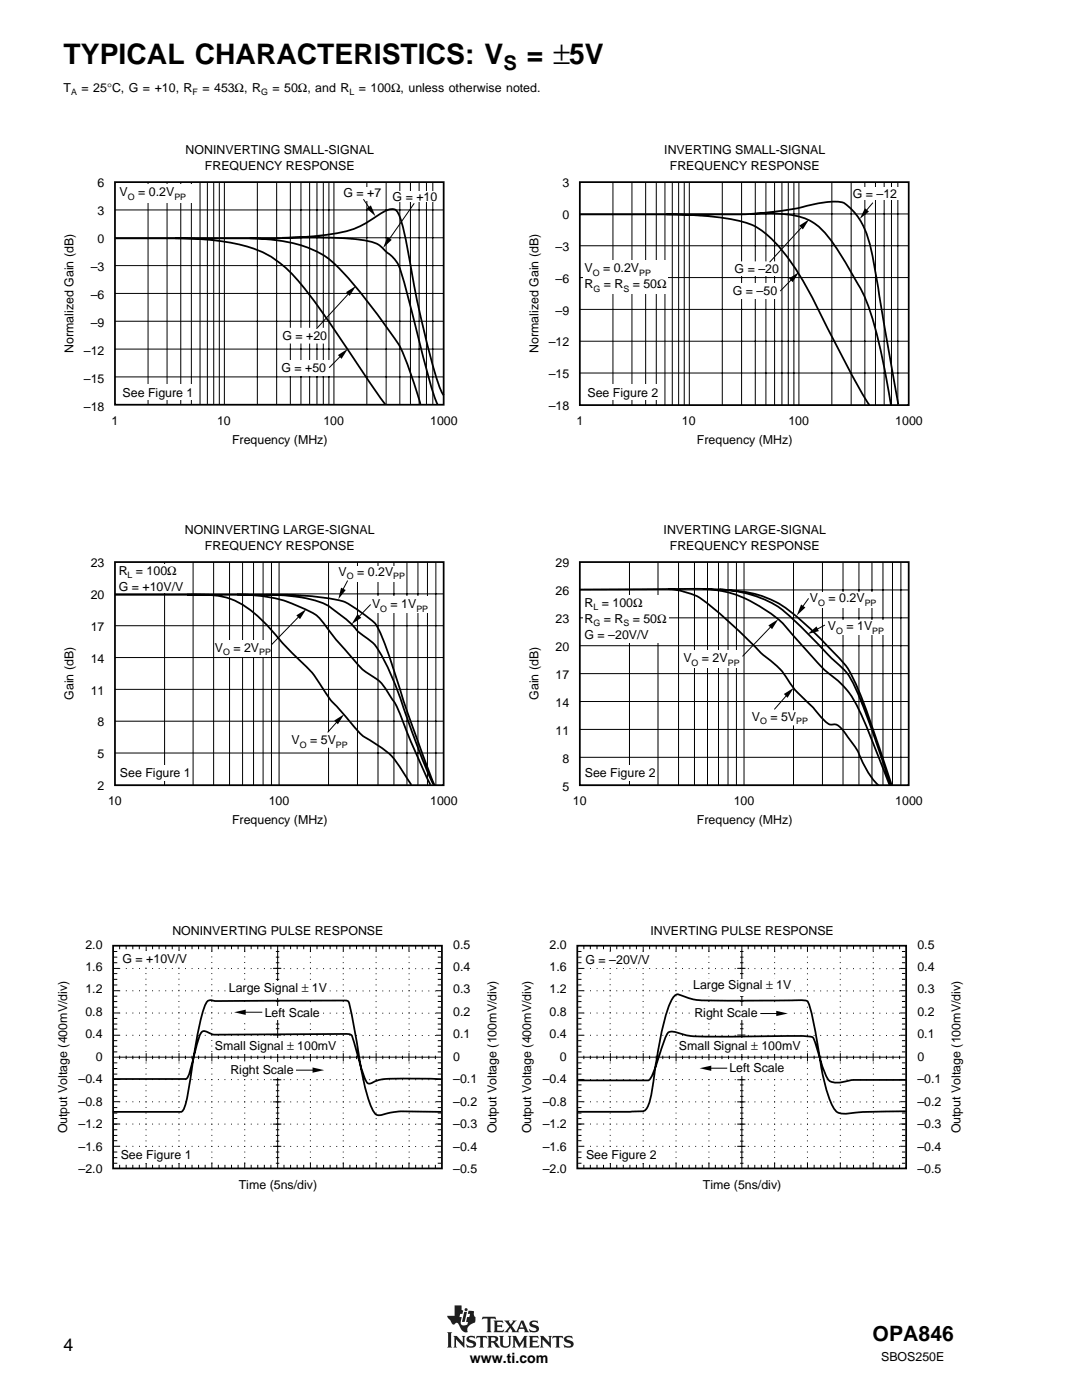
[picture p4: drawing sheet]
<svg xmlns="http://www.w3.org/2000/svg" width="216mm" height="279mm" viewBox="0 0 216 279" stroke-linecap="round" stroke-linejoin="round" font-family="sans-serif">
<g fill="#231f20">
<path d="M90.7 260.5h1.4v.9l.3 .1-.1 .7h-.5l-.1 .6h.4l-.2 1a.56 .56 0 0 0 .5 .7l.8-.1 .2-.6h-.4l.2-1h.4l.2-.6h-.5l.2-.6 1.1 .1-.1 .7 .4 .4v.7a.5 .5 0 0 1-.6 .6l-1 .8v.7a.2 .2 0 0 1 0 .2 .2 .2 0 0 1-.2 .1 2 2 0 0 1-1.6-1.6 .44 .44 0 0 0-.4-.3 .44 .44 0 0 0-.4 .3h-.3l-.2-.1-.9-1.3-.1-.3h1.5z" fill-rule="evenodd"/>
<path d="M92.6 261.8h.6l-.5 2h-.5z" fill-rule="evenodd"/>
<path d="M105.8 263.8l.4-.2 1-.1 .2 .6-.6-.3-.6 .1a.34 .34 0 0 0 0 .4 .34 .34 0 0 0 .4 .1 .77 .77 0 0 1 .9 .4 .77 .77 0 0 1-.2 .9l-.5 .2h-1l-.3-.7 .6 .4h.5a.36 .36 0 0 0 .4-.4 .36 .36 0 0 0-.5-.2 .75 .75 0 0 1-.7-.4 .75 .75 0 0 1 0-.8z" fill-rule="evenodd"/>
<path d="M98.5 263.5h1.8l.1 .6-.4-.3-.8 .1v.6h.8l.2-.2v.7l-.3-.2h-.7v.7l1 .1 .3-.3-.1 .6h-1.9l.2-.4v-1.6z" fill-rule="evenodd"/>
<path d="M96.3 262.8h2.5l.2 .6-.5-.3-.6 .1v2.4l.2 .3h-1l.2-.3v-2.4l-.7-.1-.4 .3z" fill-rule="evenodd"/>
<path d="M100.6 263.5h1.1l-.1 .3 .3 .5 .5-.6-.2-.2h.9l-1 1.1 .9 1.1 1-2.2h.4l.9 2.1 .3 .3h-1l.1-.2-.1-.5h-1l-.2 .5 .2 .2h-1.5l.1-.3-.4-.6-.4 .7 .1 .2h-.9l1-1.2z" fill-rule="evenodd"/>
<circle cx="93" cy="261.4" r=".31"/>
</g>
<path d="M104.1 264l.4 .9h-.8z" fill="#fff"/>
<g fill="#231f20">
<path d="M89.2 265.9h1l-.2 .2v2.6l.2 .2h-1l.2-.2v-2.6z" fill-rule="evenodd"/>
<path d="M90.5 266.6h.6l1.3 1.3-.1-1-.2-.3h.8l-.2 .3v2.1l-1.7-1.7v1.4l.2 .2h-.7l.2-.2v-1.8z" fill-rule="evenodd"/>
<path d="M99.6 266.6h.9l-.2 .3v1.4l.2 .3 .3 .1 .5-.1 .3-.3v-1.4l-.2-.3h.7l-.2 .3v1.3a1.05 1.05 0 0 1-1.1 .8 1.05 1.05 0 0 1-1-.8v-1.3z" fill-rule="evenodd"/>
<path d="M95.1 266.6h2l.1 .6-.4-.3-.4 .1v1.7l.2 .2h-1l.2-.3v-1.6l-.5-.1-.3 .3z" fill-rule="evenodd"/>
<path d="M93.3 266.8l.4-.2h1l.1 .5-.8-.2a.28 .28 0 0 0-.4 .1 .28 .28 0 0 0 .3 .4 .94 .94 0 0 1 1.1 1.1l-.6 .4-1.2 .1-.2-.7 .8 .4 .6-.1a.65 .65 0 0 0-.8-.7 .63 .63 0 0 1-.5-.4 .63 .63 0 0 1 .2-.7z" fill-rule="evenodd"/>
<path d="M102.2 266.6h.8l.7 1.5 .9-1.5h.6l-.2 .3v1.8l.3 .2h-1l.2-.2v-1.2l-.9 1.5-.9-1.6v1.2l.2 .3h-.7l.2-.3v-1.6z" fill-rule="evenodd"/>
<path d="M107.7 266.6h.7l1.2 1.3v-1l-.2-.3h.7l-.2 .3v2.1l-1.6-1.7v1.4l.2 .2h-.8l.2-.2v-1.8z" fill-rule="evenodd"/>
<path d="M105.5 266.6h1.8l.2 .6-.5-.3-.7 .1v.6h.7l.2-.2v.6l-.2-.1h-.7v.7l.9 .1 .4-.3-.1 .5h-2l.2-.2v-1.8z" fill-rule="evenodd"/>
<path d="M110.3 266.6h2l.1 .6-.3-.3-.5 .1v1.7l.2 .2h-1l.2-.2v-1.7l-.4-.1-.5 .3z" fill-rule="evenodd"/>
<path d="M112.7 266.8a1.44 1.44 0 0 1 1.3-.1l.1-.1 .2 .5-.4-.2a.51 .51 0 0 0-.8 .3l.1 .1a1.26 1.26 0 0 1 1.3 .9l-.3 .6-.6 .2h-.9l-.3-.7 .8 .4 .7-.1a.38 .38 0 0 0-.1-.5 .38 .38 0 0 0-.4-.1 .72 .72 0 0 1-.8-.3 .72 .72 0 0 1 .1-.9z" fill-rule="evenodd"/>
<path d="M97.3 266.6h1.3a.62 .62 0 0 1 .8 .5 .62 .62 0 0 1-.6 .7l1 1-.2 .2a1.03 1.03 0 0 1-1.1-.9l-.5-.2v.8l.2 .2h-.9l.2-.3v-1.6z" fill-rule="evenodd"/>
</g>
<path d="M98 266.9h.4a.39 .39 0 0 1 .5 .3 .39 .39 0 0 1-.4 .4h-.5z" fill-rule="evenodd" fill="#fff"/>
<path d="M22.9 36.3h65.6v44.5h-65.6z" fill="none" stroke="#000" stroke-width=".35"/>
<g fill="none" stroke="#000" stroke-width=".2">
<path d="M29.5 36.3v44.5M33.3 36.3v44.5M36.1 36.3v44.5M38.2 36.3v44.5M39.9 36.3v44.5M41.4 36.3v44.5M42.6 36.3v44.5M43.8 36.3v44.5M44.8 36.3v44.5M51.4 36.3v44.5M55.2 36.3v44.5M57.9 36.3v44.5"/>
<path d="M60.1 36.3v44.5M61.8 36.3v44.5M63.2 36.3v44.5M64.5 36.3v44.5M65.6 36.3v44.5M66.6 36.3v44.5M73.2 36.3v44.5M77 36.3v44.5M79.8 36.3v44.5M81.9 36.3v44.5M83.6 36.3v44.5M85.1 36.3v44.5"/>
<path d="M86.4 36.3v44.5M22.9 58.6h65.6M22.9 47.5h65.6M22.9 53h65.6M22.9 41.9h65.6M22.9 69.7h65.6M22.9 75.2h65.6M22.9 64.1h65.6"/>
</g>
<g fill="#fff">
<path d="M56.7 71.8h9.4v3.1h-9.4z"/>
<path d="M24.2 76.8h14.7v3.1h-14.7z"/>
<path d="M23.7 36.8h14.9v3.6h-14.9z"/>
<path d="M55.7 65.4h9.6v3.2h-9.6z"/>
</g>
<path d="M69.6 58.6l-6.4 7M68.4 70.6l-2.7 2.8" fill="none" stroke="#000" stroke-width=".2"/>
<path d="M69 58.3l2-1.3-1.2 2.1zM67.4 70.9l2-1.3-1.2 2z" fill="#000"/>
<g fill="#fff">
<path d="M68.2 37.2h8.3v2.8h-8.3z"/>
<path d="M78.3 38.2h9.5v2.2h-9.5z"/>
</g>
<g fill="none" stroke="#000" stroke-width=".2">
<path d="M72.5 39.8l1.5 2.1M122.3 36.3v44.5M126.1 36.3v44.5M128.8 36.3v44.5M131 36.3v44.5M132.7 36.3v44.5M134.1 36.3v44.5M135.4 36.3v44.5M136.5 36.3v44.5M137.5 36.3v44.5M144.1 36.3v44.5M148 36.3v44.5"/>
<path d="M150.7 36.3v44.5M152.8 36.3v44.5M154.6 36.3v44.5M156 36.3v44.5M157.3 36.3v44.5M158.4 36.3v44.5M159.4 36.3v44.5M166 36.3v44.5M169.8 36.3v44.5M172.6 36.3v44.5M174.7 36.3v44.5M176.4 36.3v44.5"/>
<path d="M177.9 36.3v44.5M179.2 36.3v44.5M82.7 40.6l-5.4 7.6M115.7 49h65.6M115.7 55.4h65.6M115.7 42.7h65.6M115.7 74.4h65.6M115.7 61.7h65.6M115.7 68.1h65.6"/>
</g>
<path d="M73.2 41.6l.8-.6 .9 2.2zM77.3 47.3l.9 .6-1.8 1.6z" fill="#000"/>
<path d="M115.7 36.3h65.6v44.5h-65.6zM23.1 47.6h26.6a92.4 92.4 0 0 0 18.8-1.3 18.3 18.3 0 0 0 7-3.4 4.5 4.5 0 0 1 3.3-1.1 5 5 0 0 1 1.5 3l.6 2.9a219.5 219.5 0 0 0 6.7 29.2l1 2M35 47.5a50.3 50.3 0 0 1 15.6 2.1 21.9 21.9 0 0 1 10.2 8 521.7 521.7 0 0 1 15.2 22l.9 1.1M49.8 47.5a31 31 0 0 1 13.1 2.5l.6 .4a20.3 20.3 0 0 1 6.4 5.6 135.2 135.2 0 0 1 10 13.3 89.5 89.5 0 0 1 4 11.3M56.3 47.5a81.7 81.7 0 0 1 17.6 .7l.6 .2a5.6 5.6 0 0 1 2.6 1.9 6.8 6.8 0 0 1 3.1 4.4l2.9 11a128.3 128.3 0 0 0 4.2 15" fill="none" stroke="#000" stroke-width=".35"/>
<g fill="#fff">
<path d="M146.2 56.5h9.1v3.1h-9.1z"/>
<path d="M116.9 76.8h14.7v3.1h-14.7z"/>
<path d="M116.5 52h16.8v6.7h-16.8z"/>
<path d="M146.5 52.2h9.2v2.9h-9.2z"/>
</g>
<path d="M158.4 55.3l-2.7 2.8M160 45.3l-6.4 7" fill="none" stroke="#000" stroke-width=".2"/>
<path d="M157.4 55.6l2-1.3-1.2 2zM159.5 45l2-1.2-1.3 2z" fill="#000"/>
<path d="M170 37.5h9.4v2.4h-9.4z" fill="#fff"/>
<g fill="none" stroke="#000" stroke-width=".2">
<path d="M174.2 40.5l-1.7 2M22.9 118.5h65.6M32.8 112.2v44.5M38.5 112.2v44.5M42.6 112.2v44.5M45.8 112.2v44.5M48.4 112.2v44.5M50.6 112.2v44.5M52.5 112.2v44.5M54.2 112.2v44.5M55.7 112.2v44.5M65.6 112.2v44.5"/>
<path d="M71.3 112.2v44.5M75.4 112.2v44.5M78.6 112.2v44.5M81.2 112.2v44.5M83.4 112.2v44.5M85.3 112.2v44.5M87 112.2v44.5M22.9 137.6h65.6M22.9 124.9h65.6M22.9 131.2h65.6M22.9 150.3h65.6M22.9 143.9h65.6"/>
</g>
<path d="M172.6 41.6l.8 .6-1.9 1.5z" fill="#000"/>
<path d="M115.7 42.8h26a77.6 77.6 0 0 0 22.2-2.3l1.1-.2a7.8 7.8 0 0 1 3.4 .2 13.8 13.8 0 0 1 5.2 8.4l.9 4.1 4.7 27.7M132.9 42.8a57.3 57.3 0 0 1 16.3 1.8 13.6 13.6 0 0 1 5.8 4.1 67.1 67.1 0 0 1 9.7 16l3.3 6.3a102.3 102.3 0 0 0 5.5 9.9M149.7 42.7a25.6 25.6 0 0 1 11.4 1.1 13.3 13.3 0 0 1 5.7 5.6l2.9 4.7a36.1 36.1 0 0 1 5.2 12.5l1.7 7.3 1.2 7M22.9 112.2h65.6v44.5h-65.6z" fill="none" stroke="#000" stroke-width=".35"/>
<g fill="#fff">
<path d="M43 127.9h10.9v3.2h-10.9z"/>
<path d="M23.7 152.6h14.6v3.1h-14.6z"/>
<path d="M23.5 112.6h13.3v5.7h-13.3z"/>
<path d="M57.7 146.1h11.7v3.1h-11.7z"/>
</g>
<path d="M60.1 122.5l-5.9 6.1M67.3 144l-1.9 2.2" fill="none" stroke="#000" stroke-width=".2"/>
<path d="M59.1 122.8l2-1.3-1.2 2.1zM66.7 143.8l2-1.3-1.3 2z" fill="#000"/>
<g fill="#fff">
<path d="M65.8 112.9h14.9v3.1h-14.9z"/>
<path d="M74.2 119h11.7v3.2h-11.7z"/>
</g>
<g fill="none" stroke="#000" stroke-width=".2">
<path d="M69.4 115.9l-1.2 2.3M115.7 117.7h65.6M125.6 112.2v44.5M131.3 112.2v44.5M135.4 112.2v44.5M138.6 112.2v44.5M141.2 112.2v44.5M143.4 112.2v44.5M145.3 112.2v44.5M146.9 112.2v44.5M148.5 112.2v44.5M158.3 112.2v44.5"/>
<path d="M164.1 112.2v44.5M168.2 112.2v44.5M171.4 112.2v44.5M174 112.2v44.5M176.2 112.2v44.5M178.1 112.2v44.5M179.8 112.2v44.5M74 120.6l-2.8 2.9M115.7 134.4h65.6M115.7 123.3h65.6M115.7 128.9h65.6M115.7 145.6h65.6"/>
<path d="M115.7 151.1h65.6M115.7 140h65.6"/>
</g>
<path d="M68.1 117.3l.9 .5-1.5 1.8zM71.3 122.6l.8 .7-2 1.3z" fill="#000"/>
<path d="M22.9 118.7h27.8a74.3 74.3 0 0 1 17 1.1 17.6 17.6 0 0 1 6.1 3.7 4.6 4.6 0 0 1 1.9 2.3 183.4 183.4 0 0 1 5.3 15.5l5.7 15.4M37.3 118.7a24.7 24.7 0 0 1 8.7 .8 22.3 22.3 0 0 1 8.7 6.8l3.8 4.2a27.2 27.2 0 0 1 5.2 5.9 25 25 0 0 0 4.8 6.1l1.4 1.7a11.2 11.2 0 0 0 4.7 4 13.8 13.8 0 0 1 5.7 5.7l1.8 2.7M47.3 118.6a28.5 28.5 0 0 1 15.7 4.1l.4 .3a145.2 145.2 0 0 0 8.9 10.6l.4 .3a12.5 12.5 0 0 1 4.3 3.7 23.6 23.6 0 0 1 3.9 7.7l1.1 2.8 3.9 8.5M53.2 118.7a30.9 30.9 0 0 1 11.8 1.9l1.2 .8a25 25 0 0 1 5.4 4.7l.5 .4a10.3 10.3 0 0 1 4.6 5.3 94.2 94.2 0 0 1 5 12.9l.6 1.6a85.7 85.7 0 0 0 4.3 10.4M115.7 112.2h65.6v44.5h-65.6z" fill="none" stroke="#000" stroke-width=".35"/>
<g fill="#fff">
<path d="M136 129.7h11.6v3.5h-11.6z"/>
<path d="M116.4 152.6h14.7v3.1h-14.7z"/>
<path d="M116.5 118.8h17v9.4h-17z"/>
<path d="M148.9 141.7h12.3v3.1h-12.3z"/>
</g>
<path d="M154.3 124.5l-6.1 6.5M157 138.8l-2.5 2.8" fill="none" stroke="#000" stroke-width=".2"/>
<path d="M153.3 124.8l2-1.3-1.2 2.1zM156.4 138.5l2-1.3-1.3 2.1z" fill="#000"/>
<g fill="#fff">
<path d="M161.5 118.2h14v3.1h-14z"/>
<path d="M164.7 123.7h12.2v3h-12.2z"/>
</g>
<g fill="none" stroke="#000" stroke-width=".2">
<path d="M161.3 119.4l-1.5 2.1M164.6 124.7l-2.1 1.2M22.7 198.8h.7M22.7 196.6h.7M22.7 195.5h.7M22.7 194.3h.7M22.7 192.1h.7M22.7 191h.7M22.7 189.9h.7M22.7 199.9h.7M22.7 193.3h1.2M22.7 197.7h1.2"/>
<path d="M23.9 188.8v.6M25.2 188.8v.6M26.5 188.8v.6M27.8 188.8v.6M29.2 188.9v.9M30.4 188.8v.6M31.7 188.8v.6M33.1 188.8v.6M34.4 188.8v.6M35.7 188.9v1M37 188.8v.6M38.3 188.8v.6"/>
<path d="M39.6 188.8v.6M40.9 188.8v.6M42.3 188.9v1M43.6 188.8v.6M44.9 188.8v.6M46.2 188.8v.6M47.5 188.8v.6M48.8 188.9v1.1M50.1 188.8v.6M51.4 188.8v.6M52.7 188.8v.6M54.1 188.8v.6"/>
<path d="M54.5 193.3h1.6M54.5 197.7h1.6M55 199.8h.7M55 198.8h.7M55 196.6h.7M55 195.5h.7M55 194.3h.7M55 192.1h.7M55 191h.7M55 189.9h.7M55.4 188.7v44.4M56.7 188.8v.6"/>
<path d="M58 188.8v.6M59.3 188.8v.6M60.6 188.8v.6M61.9 188.9v1.1M63.3 188.8v.6M64.6 188.8v.6M65.9 188.8v.6M67.2 188.8v.6M68.5 188.9v1M69.8 188.8v.6M71.1 188.8v.6M72.5 188.8v.6"/>
<path d="M73.8 188.8v.6M75.1 188.9v1M76.4 188.8v.6M77.7 188.8v.6M79 188.8v.6M80.3 188.8v.6M81.6 188.9v1M82.9 188.8v.6M84.3 188.8v.6M85.6 188.8v.6M86.9 188.8v.6M87 193.3h1.1"/>
<path d="M87 197.7h1.1M87.4 198.8h.6M87.4 196.6h.6M87.4 195.5h.6M87.4 192.1h.6M87.4 191h.6M87.4 189.9h.6M87.4 199.9h.6M87.4 194.3h.6M22.5 211h65.6M22.7 218.8h.7M22.7 217.7h.7"/>
<path d="M22.7 214.4h.7M22.7 213.2h.7M22.7 212.1h.7M22.7 209.9h.7M22.7 208.8h.7M22.7 207.7h.7M22.7 204.4h.7M22.7 203.2h.7M22.7 201h.7M22.7 205.4h.7M22.7 216.5h.7M22.7 219.9h1.2"/>
<path d="M22.7 202.2h1.2M22.7 206.6h1.2M22.7 215.4h1.2M23.9 210.7v.7M25.2 210.7v.7M26.5 210.7v.7M27.8 210.7v.7M29.2 210.2v1.6M30.4 210.7v.7M31.7 210.7v.7M33.1 210.7v.7M34.4 210.7v.7"/>
<path d="M35.7 210.2v1.6M37 210.7v.7M38.3 210.7v.7M39.6 210.7v.7M40.9 210.7v.7M42.3 210.2v1.6M43.6 210.7v.7M44.9 210.7v.7M46.2 210.7v.7M47.5 210.7v.7M48.8 210.2v1.6M50.1 210.7v.7"/>
<path d="M51.4 210.7v.7M52.7 210.7v.7M54.1 210.7v.7M54.5 206.6h1.6M54.5 219.9h1.6M54.5 215.5h1.6M54.5 202.2h1.6M55 218.8h.7M55 217.7h.7M55 216.5h.7M55 214.4h.7M55 213.2h.7"/>
<path d="M55 212.1h.7M55 209.9h.7M55 208.8h.7M55 207.7h.7M55 204.4h.7M55 203.2h.7M55 205.3h.7M55 201h.7M56.7 210.7v.7M58 210.7v.7M59.3 210.7v.7M60.6 210.7v.7"/>
<path d="M61.9 210.2v1.6M63.3 210.7v.7M64.6 210.7v.7M65.9 210.7v.7M67.2 210.7v.7M68.5 210.2v1.6M69.8 210.7v.7M71.1 210.7v.7M72.5 210.7v.7M73.8 210.7v.7M75.1 210.2v1.6M76.4 210.7v.7"/>
<path d="M77.7 210.7v.7M79 210.7v.7M80.3 210.7v.7M81.6 210.2v1.6M82.9 210.7v.7M84.3 210.7v.7M85.6 210.7v.7M86.9 210.7v.7M87 219.9h1.1M87 202.2h1.1M87 206.6h1.1M87 215.4h1.1"/>
<path d="M87.4 218.8h.6M87.4 217.7h.6M87.4 216.5h.6M87.4 214.4h.6M87.4 213.2h.6M87.4 212.1h.6M87.4 209.9h.6M87.4 208.8h.6M87.4 207.7h.6M87.4 204.4h.6M87.4 203.2h.6M87.4 201h.6"/>
<path d="M87.4 205.4h.6M22.7 232.2h.7M22.7 231h.7M22.7 229.9h.7M22.7 226.6h.7M22.7 225.5h.7M22.7 224.4h.7M22.7 223.2h.7M22.7 221h.7M22.7 222.1h.7M22.7 227.7h.7M22.7 228.8h1.2"/>
<path d="M22.7 224.3h1.2M23.9 232.5v.6M25.2 232.5v.6M26.5 232.5v.6M27.8 232.5v.6M29.2 232v1.1M30.4 232.5v.6M31.7 232.5v.6M33.1 232.5v.6M34.4 232.5v.6M35.7 232v1.1M37 232.5v.6"/>
<path d="M38.3 232.5v.6M39.6 232.5v.6M40.9 232.5v.6M42.3 232v1.1M43.6 232.5v.6M44.9 232.5v.6M46.2 232.5v.6M47.5 232.5v.6M48.8 232v1.1M50.1 232.5v.6M51.4 232.5v.6M52.7 232.5v.6"/>
<path d="M54.1 232.5v.6M54.5 228.8h1.6M54.5 224.3h1.6M55 232.2h.7M55 231h.7M55 229.9h.7M55 226.6h.7M55 227.7h.7M55 225.5h.7M55 224.4h.7M55 223.2h.7M55 221h.7"/>
<path d="M55 222.1h.7M56.7 232.5v.6M58 232.5v.6M59.3 232.5v.6M60.6 232.5v.6M61.9 232v1.1M63.3 232.5v.6M64.6 232.5v.6M65.9 232.5v.6M67.2 232.5v.6M68.5 232v1.1M69.8 232.5v.6"/>
<path d="M71.1 232.5v.6M72.5 232.5v.6M73.8 232.5v.6M75.1 232v1.1M76.4 232.5v.6M77.7 232.5v.6M79 232.5v.6M80.3 232.5v.6M81.6 232v1.1M82.9 232.5v.6M84.3 232.5v.6M85.6 232.5v.6"/>
<path d="M86.9 232.5v.6M87 228.8h1.1M87 224.3h1.1M87.4 232.2h.6M87.4 231h.6M87.4 229.9h.6M87.4 226.6h.6M87.4 225.5h.6M87.4 224.4h.6M87.4 223.2h.6M87.4 221h.6M87.4 222.1h.6"/>
<path d="M87.4 227.7h.6"/>
</g>
<path d="M159.8 120.6l.9 .6-1.7 1.7zM161.1 126.6l1.8-1.6 .5 1z" fill="#000"/>
<path d="M115.7 117.7l18.1-.2a83.2 83.2 0 0 1 16.5 .9 20.6 20.6 0 0 1 9.6 5.4l2.8 2.7 2.6 2.6a21.1 21.1 0 0 1 6.2 9l2.2 5.8 4.2 12.7M133.3 117.6a15 15 0 0 1 6.5 1.8 119.8 119.8 0 0 1 12.6 11.4 17 17 0 0 1 5.8 6.3l.9 1.1 3.2 3a14.1 14.1 0 0 0 3.3 3.4h.3a1.89 1.89 0 0 1 2.2 1l1 1.4a15 15 0 0 1 3 5l.8 1.7a11.6 11.6 0 0 0 2.4 3M140.3 117.5a24.5 24.5 0 0 1 18.2 9.6l1.8 2a36.6 36.6 0 0 0 5.6 5.7 18.2 18.2 0 0 1 6.3 8.7l5.3 13.1M143.6 117.6a21.2 21.2 0 0 1 15.3 6.6l6.6 6.8a17.5 17.5 0 0 1 4.8 5.6 192.5 192.5 0 0 1 7.4 20M22.6 188.7h65.6v44.5h-65.6z" fill="none" stroke="#000" stroke-width=".35"/>
<g fill="none" stroke="#000" stroke-width=".2" stroke-dasharray=".2 .9" stroke-linecap="butt">
<path d="M29.1 189.8v20.3M35.7 189.8v20.3M42.3 189.8v20.3M48.8 189.8v20.3M61.9 189.8v20.3M68.5 189.8v20.3M75 189.8v20.3M81.6 189.8v20.3M29.1 212v20.3M35.7 212v20.3M42.3 212v20.3M48.8 212v20.3"/>
<path d="M61.9 212v20.3M68.5 212v20.3M75.1 212.1v20.2M81.6 212.1v20.2"/>
</g>
<path d="M23.8 193.3h63.5M23.8 197.7l63.5 .1M23.8 202.2h63.5M23.8 206.6l63.5 .1M23.8 215.4l63.5 .1M23.8 219.9h63.5M23.8 224.3l63.5 .1M23.8 228.8h63.5" fill="none" stroke="#000" stroke-width=".2" stroke-dasharray=".2 1.1" stroke-linecap="butt"/>
<g fill="#fff">
<path d="M42.7 207.1h25.4v3.2h-25.4z"/>
<path d="M23.8 228.9h14.7v3.2h-14.7z"/>
<path d="M24.3 189.9h13.5v3.1h-13.5z"/>
<path d="M45.8 212h19.1v3.1h-19.1z"/>
<path d="M45.2 195.9h20.5v3.3h-20.5z"/>
<path d="M46.4 200.8h17.9v2.8h-17.9z"/>
</g>
<path d="M115.2 188.7h65.6v44.5h-65.6zM22.5 215.3h14.6a2.12 2.12 0 0 0 .8-1.6l.5-1.6a26 26 0 0 1 1.8-6.1 1.18 1.18 0 0 1 1.6 .2 3.6 3.6 0 0 0 2.3 .3l20.4-.1a23.2 23.2 0 0 1 5.5 .1 4.6 4.6 0 0 1 .9 2.3l1.1 3.9a10 10 0 0 0 1.4 3.5 1.34 1.34 0 0 0 1.3-.3l.5-.2a31.5 31.5 0 0 1 7.7-.4l5.3 .1M22.5 221.9h13.6a2.97 2.97 0 0 0 1.1-2.3l1.2-7a65.2 65.2 0 0 1 2.6-12.1 1.18 1.18 0 0 1 1.7-.8h26a.74 .74 0 0 1 .9 .4l1.7 8.8a49.5 49.5 0 0 0 3.1 12.8 1.37 1.37 0 0 0 2 .7l1.5-.4 1.8-.2 8.4 .1" fill="none" stroke="#000" stroke-width=".35"/>
<path d="M46.7 202l2.3-.5v1zM62.4 213l2.3 .6-2.3 .5z" fill="#000"/>
<g fill="none" stroke="#000" stroke-width=".2">
<path d="M115.3 198.8h.7M115.3 196.6h.7M115.3 195.5h.7M115.3 194.3h.7M115.3 192.1h.7M115.3 191h.7M115.3 189.9h.7M115.3 199.9h.7M115.4 193.3h1.1M115.4 197.7h1.1M116.5 188.8v.6M117.8 188.8v.6"/>
<path d="M119.1 188.8v.6M120.4 188.8v.6M121.8 188.9v.9M123.1 188.8v.6M124.4 188.8v.6M125.7 188.8v.6M127 188.8v.6M128.3 188.9v1M129.6 188.8v.6M130.9 188.8v.6M132.3 188.8v.6M133.6 188.8v.6"/>
<path d="M134.9 188.9v1M136.2 188.8v.6M137.5 188.8v.6M138.8 188.8v.6M140.1 188.8v.6M141.5 188.9v1.1M142.7 188.8v.6M144.1 188.8v.6M145.4 188.8v.6M146.7 188.8v.6M147.1 193.3h1.6M147.1 197.7h1.6"/>
<path d="M147.7 199.8h.7M147.7 198.8h.7M147.7 196.6h.7M147.7 195.5h.7M147.7 194.3h.7M147.7 192.1h.7M147.7 191h.7M147.7 189.9h.7M148 188.7v44.4M149.3 188.8v.6M150.6 188.8v.6M151.9 188.8v.6"/>
<path d="M153.2 188.8v.6M154.6 188.9v1.1M155.9 188.8v.6M157.2 188.8v.6M158.5 188.8v.6M159.8 188.8v.6M161.1 188.9v1M162.4 188.8v.6M163.8 188.8v.6M165.1 188.8v.6M166.4 188.8v.6M167.7 188.9v1"/>
<path d="M169 188.8v.6M170.3 188.8v.6M171.6 188.8v.6M172.9 188.8v.6M174.2 188.9v1M175.6 188.8v.6M176.9 188.8v.6M178.2 188.8v.6M179.5 188.8v.6M179.6 193.3h1.1M179.6 197.7h1.1M180 198.8h.7"/>
<path d="M180 196.6h.7M180 195.5h.7M180 192.1h.7M180 191h.7M180 189.9h.7M180 199.9h.7M180 194.3h.7M48.1 202h4.2M59.1 213.6h4.2M115.1 211h65.6M115.3 218.8h.7M115.3 217.7h.7"/>
<path d="M115.3 214.4h.7M115.3 213.2h.7M115.3 212.1h.7M115.3 209.9h.7M115.3 208.8h.7M115.3 207.7h.7M115.3 204.4h.7M115.3 203.2h.7M115.3 201h.7M115.3 205.4h.7M115.3 216.5h.7M115.4 219.9h1.1"/>
<path d="M115.4 202.2h1.1M115.4 206.6h1.1M115.4 215.4h1.1M116.5 210.7v.7M117.8 210.7v.7M119.1 210.7v.7M120.4 210.7v.7M121.8 210.2v1.6M123.1 210.7v.7M124.4 210.7v.7M125.7 210.7v.7M127 210.7v.7"/>
<path d="M128.3 210.2v1.6M129.6 210.7v.7M130.9 210.7v.7M132.3 210.7v.7M133.6 210.7v.7M134.9 210.2v1.6M136.2 210.7v.7M137.5 210.7v.7M138.8 210.7v.7M140.1 210.7v.7M141.5 210.2v1.6M142.7 210.7v.7"/>
<path d="M144.1 210.7v.7M145.4 210.7v.7M146.7 210.7v.7M147.1 206.6h1.6M147.1 219.9h1.6M147.1 215.5h1.6M147.1 202.2h1.6M147.7 218.8h.7M147.7 217.7h.7M147.7 216.5h.7M147.7 214.4h.7M147.7 213.2h.7"/>
<path d="M147.7 212.1h.7M147.7 209.9h.7M147.7 208.8h.7M147.7 207.7h.7M147.7 204.4h.7M147.7 203.2h.7M147.7 205.3h.7M147.7 201h.7M149.3 210.7v.7M150.6 210.7v.7M151.9 210.7v.7M153.2 210.7v.7"/>
<path d="M154.6 210.2v1.6M155.9 210.7v.7M157.2 210.7v.7M158.5 210.7v.7M159.8 210.7v.7M161.1 210.2v1.6M162.4 210.7v.7M163.8 210.7v.7M165.1 210.7v.7M166.4 210.7v.7M167.7 210.2v1.6M169 210.7v.7"/>
<path d="M170.3 210.7v.7M171.6 210.7v.7M172.9 210.7v.7M174.2 210.2v1.6M175.6 210.7v.7M176.9 210.7v.7M178.2 210.7v.7M179.5 210.7v.7M179.6 219.9h1.1M179.6 202.2h1.1M179.6 206.6h1.1M179.6 215.4h1.1"/>
<path d="M180 218.8h.7M180 217.7h.7M180 216.5h.7M180 214.4h.7M180 213.2h.7M180 212.1h.7M180 209.9h.7M180 208.8h.7M180 207.7h.7M180 204.4h.7M180 203.2h.7M180 201h.7"/>
<path d="M180 205.4h.7M115.3 232.2h.7M115.3 231h.7M115.3 229.9h.7M115.3 226.6h.7M115.3 225.5h.7M115.3 224.4h.7M115.3 223.2h.7M115.3 221h.7M115.3 222.1h.7M115.3 227.7h.7M115.4 228.8h1.1"/>
<path d="M115.4 224.3h1.1M116.5 232.5v.6M117.8 232.5v.6M119.1 232.5v.6M120.4 232.5v.6M121.8 232v1.1M123.1 232.5v.6M124.4 232.5v.6M125.7 232.5v.6M127 232.5v.6M128.3 232v1.1M129.6 232.5v.6"/>
<path d="M130.9 232.5v.6M132.3 232.5v.6M133.6 232.5v.6M134.9 232v1.1M136.2 232.5v.6M137.5 232.5v.6M138.8 232.5v.6M140.1 232.5v.6M141.5 232v1.1M142.7 232.5v.6M144.1 232.5v.6M145.4 232.5v.6"/>
<path d="M146.7 232.5v.6M147.1 228.8h1.6M147.1 224.3h1.6M147.7 232.2h.7M147.7 231h.7M147.7 229.9h.7M147.7 226.6h.7M147.7 227.7h.7M147.7 225.5h.7M147.7 224.4h.7M147.7 223.2h.7M147.7 221h.7"/>
<path d="M147.7 222.1h.7M149.3 232.5v.6M150.6 232.5v.6M151.9 232.5v.6M153.2 232.5v.6M154.6 232v1.1M155.9 232.5v.6M157.2 232.5v.6M158.5 232.5v.6M159.8 232.5v.6M161.1 232v1.1M162.4 232.5v.6"/>
<path d="M163.8 232.5v.6M165.1 232.5v.6M166.4 232.5v.6M167.7 232v1.1M169 232.5v.6M170.3 232.5v.6M171.6 232.5v.6M172.9 232.5v.6M174.2 232v1.1M175.6 232.5v.6M176.9 232.5v.6M178.2 232.5v.6"/>
<path d="M179.5 232.5v.6M179.6 228.8h1.1M179.6 224.3h1.1M180 232.2h.7M180 231h.7M180 229.9h.7M180 226.6h.7M180 225.5h.7M180 224.4h.7M180 223.2h.7M180 221h.7M180 222.1h.7"/>
<path d="M180 227.7h.7"/>
</g>
<g fill="none" stroke="#000" stroke-width=".2" stroke-dasharray=".2 .9" stroke-linecap="butt">
<path d="M121.7 189.8v20.3M128.3 189.8v20.3M134.9 189.8v20.3M141.4 189.8v20.3M154.6 189.8v20.3M161.1 189.8v20.3M167.7 189.8v20.3M174.3 189.8v20.3M121.8 212v20.3M128.3 212v20.3M134.9 212v20.3M141.5 212v20.3"/>
<path d="M154.6 212v20.3M161.1 212v20.3M167.7 212.1v20.2M174.3 212.1v20.2"/>
</g>
<path d="M116.4 193.3h63.5M116.4 197.7l63.5 .1M116.4 202.2h63.5M116.4 206.6l63.5 .1M116.4 215.4l63.5 .1M116.4 219.9h63.5M116.4 224.3l63.5 .1M116.4 228.8h63.5" fill="none" stroke="#000" stroke-width=".2" stroke-dasharray=".2 1.1" stroke-linecap="butt"/>
<g fill="#fff">
<path d="M135.3 207.2h25.5v3.1h-25.5z"/>
<path d="M116.6 228.9h14.7v3.1h-14.7z"/>
<path d="M116.7 190h13.4v3.1h-13.4z"/>
<path d="M139.7 211.6h16.8v3.1h-16.8z"/>
<path d="M137.8 195.4h20.6v3.3h-20.6z"/>
<path d="M138.4 200.7h19.3v2.8h-19.3z"/>
</g>
<path d="M180.9 215.5h-3.6a54.2 54.2 0 0 0-8.1 .2l-.7 .2a4.5 4.5 0 0 1-2.9-.1 6.9 6.9 0 0 1-1.6-3.2l-1.6-5.2a1.01 1.01 0 0 0-1.2-.6l-2.2-.1-10.4 .2a81.5 81.5 0 0 1-11.7-.3l-1.4-.4a2.89 2.89 0 0 0-2.1-.2 19.3 19.3 0 0 0-2.2 5.6l-.4 1.2a4.6 4.6 0 0 1-1.5 2.8h-14.2M180.8 221.8l-8.6 .1-2.4 .3a3.9 3.9 0 0 1-3.1-.5 19.9 19.9 0 0 1-2.6-7.5l-.8-4.5a54.3 54.3 0 0 0-2.1-9.7 2.66 2.66 0 0 0-2.3-.4l-10.2 .1a72.6 72.6 0 0 1-10.5-.3l-2.9-1-.5 .2a7.8 7.8 0 0 0-1.8 3.7l-1.4 5.7-1.4 9.1a12.7 12.7 0 0 1-1.1 4l-.4 .5-.5 .2-13 .1" fill="none" stroke="#000" stroke-width=".35"/>
<path d="M139.6 213.2l2.3-.5v1zM154.9 201.7l2.3 .6-2.3 .5z" fill="#000"/>
<path d="M141 213.2h4.1M151.7 202.3h4.1" fill="none" stroke="#000" stroke-width=".2"/>
<g font-size="5.6">
<text x="12.7" y="12.7">TYPICAL CHARACTERISTICS: V</text>
<text x="105.1" y="12.7">= ±5V</text>
</g>
<text font-size="4.2" x="174.1" y="267.7">OPA846</text>
<text font-size="4" x="100.5" y="14.1">S</text>
<text font-size="3.5" x="12.7" y="269.5">4</text>
<text font-size="2.8" x="93.8" y="272">www.ti.com</text>
<g font-size="2.5">
<text x="12.7" y="18.3">T</text>
<text x="16.3" y="18.3">= 25°C, G = +10, R</text>
<text x="40.4" y="18.3">= 453Ω, R</text>
<text x="54.4" y="18.3">= 50Ω, and R</text>
<text x="71.6" y="18.3">= 100Ω, unless otherwise noted.</text>
<text x="37" y="30.7">NONINVERTING SMALL-SIGNAL</text>
<text x="40.9" y="33.9">FREQUENCY RESPONSE</text>
<text x="132.5" y="30.7">INVERTING SMALL-SIGNAL</text>
<text x="133.6" y="33.9">FREQUENCY RESPONSE</text>
<text x="19.5" y="37.4">6</text>
<text x="23.9" y="39.1">V</text>
<text x="27.6" y="39.1">= 0.2V</text>
<text x="68.6" y="39.2">G = +7</text>
<text x="78.4" y="40.1">G = +10</text>
<text x="112.2" y="37.4">3</text>
<text x="170.1" y="39.5">G =</text>
<text x="174.9" y="39.5">–12</text>
<text x="19.5" y="43">3</text>
<text x="112.2" y="43.8">0</text>
<text x="19.5" y="48.5">0</text>
<text x="110.9" y="50.1">–3</text>
<text x="18.1" y="54.1">–3</text>
<text x="18.1" y="59.7">–6</text>
<text x="110.9" y="56.4">–6</text>
<text x="116.6" y="54.3">V</text>
<text x="116.6" y="57.5">R</text>
<text x="120.3" y="54.3">= 0.2V</text>
<text x="120.5" y="57.5">= R</text>
<text x="126.3" y="57.5">= 50</text>
<text x="131.1" y="57.5">Ω</text>
<text x="146.2" y="58.9">G =</text>
<text x="146.6" y="54.6">G =</text>
<text x="151" y="58.9">–50</text>
<text x="151.3" y="54.6">–20</text>
<text x="18.1" y="65.3">–9</text>
<text x="110.9" y="62.8">–9</text>
<text x="14.7" y="70.4" transform="rotate(-90 14.7 70.4)">Normalized Gain (dB)</text>
<text x="16.7" y="70.8">–12</text>
<text x="56.4" y="67.8">G = +20</text>
<text x="107.4" y="70.4" transform="rotate(-90 107.4 70.4)">Normalized Gain (dB)</text>
<text x="109.5" y="69.1">–12</text>
<text x="16.7" y="76.4">–15</text>
<text x="56.2" y="74.2">G = +50</text>
<text x="109.5" y="75.5">–15</text>
<text x="16.7" y="82">–18</text>
<text x="24.5" y="79.2">See Figure 1</text>
<text x="109.5" y="81.8">–18</text>
<text x="117.2" y="79.2">See Figure 2</text>
<text x="22.3" y="84.8">1</text>
<text x="43.3" y="84.8">10</text>
<text x="46.3" y="88.6">Frequency (MHz)</text>
<text x="64.5" y="84.8">100</text>
<text x="85.8" y="84.8">1000</text>
<text x="115" y="84.8">1</text>
<text x="136.1" y="84.8">10</text>
<text x="139.1" y="88.6">Frequency (MHz)</text>
<text x="157.3" y="84.8">100</text>
<text x="178.6" y="84.8">1000</text>
<text x="36.9" y="106.5">NONINVERTING LARGE-SIGNAL</text>
<text x="132.4" y="106.5">INVERTING LARGE-SIGNAL</text>
<text x="18.1" y="113.2">23</text>
<text x="40.9" y="109.7">FREQUENCY RESPONSE</text>
<text x="110.9" y="113.2">29</text>
<text x="133.6" y="109.7">FREQUENCY RESPONSE</text>
<text x="18.1" y="119.6">20</text>
<text x="23.7" y="117.9">G = +10V/V</text>
<text x="23.7" y="114.7">R = 100</text>
<text x="33.4" y="114.7">Ω</text>
<text x="67.6" y="114.9">V</text>
<text x="71.3" y="114.9">= 0.2V</text>
<text x="110.9" y="118.8">26</text>
<text x="18.1" y="125.9">17</text>
<text x="74.2" y="121.3">V</text>
<text x="77.9" y="121.3">= 1V</text>
<text x="110.9" y="124.4">23</text>
<text x="116.6" y="121.1">R = 100</text>
<text x="116.6" y="124.3">R</text>
<text x="120.5" y="124.3">= R</text>
<text x="126.3" y="124.3">= 50Ω</text>
<text x="126.3" y="121.1">Ω</text>
<text x="161.6" y="120.2">V</text>
<text x="165.2" y="125.8">V</text>
<text x="165.3" y="120.2">= 0.2V</text>
<text x="168.9" y="125.8">= 1V</text>
<text x="42.9" y="130">V</text>
<text x="46.6" y="130">= 2V</text>
<text x="110.9" y="130">20</text>
<text x="116.6" y="127.4">G = –20V/V</text>
<text x="18.1" y="132.3">14</text>
<text x="110.9" y="135.5">17</text>
<text x="136.4" y="132.2">V</text>
<text x="140.1" y="132.2">= 2V</text>
<text x="14.7" y="139.7" transform="rotate(-90 14.7 139.7)">Gain (dB)</text>
<text x="18.1" y="138.6">11</text>
<text x="107.4" y="139.7" transform="rotate(-90 107.4 139.7)">Gain (dB)</text>
<text x="110.9" y="141.1">14</text>
<text x="150" y="143.8">V</text>
<text x="153.7" y="143.8">= 5V</text>
<text x="19.5" y="145">8</text>
<text x="58.2" y="148.5">V</text>
<text x="61.9" y="148.5">= 5V</text>
<text x="110.9" y="146.7">11</text>
<text x="19.5" y="151.3">5</text>
<text x="23.9" y="155">See Figure 1</text>
<text x="112.2" y="152.3">8</text>
<text x="116.7" y="155">See Figure 2</text>
<text x="19.5" y="157.7">2</text>
<text x="21.6" y="160.6">10</text>
<text x="53.6" y="160.6">100</text>
<text x="85.8" y="160.6">1000</text>
<text x="112.2" y="157.8">5</text>
<text x="114.3" y="160.6">10</text>
<text x="146.4" y="160.6">100</text>
<text x="178.6" y="160.6">1000</text>
<text x="46.3" y="164.5">Frequency (MHz)</text>
<text x="139.1" y="164.5">Frequency (MHz)</text>
<text x="17" y="189.3">2.0</text>
<text x="34.4" y="186.5">NONINVERTING PULSE RESPONSE</text>
<text x="90.4" y="189.3">0.5</text>
<text x="109.7" y="189.3">2.0</text>
<text x="129.8" y="186.5">INVERTING PULSE RESPONSE</text>
<text x="183.1" y="189.3">0.5</text>
<text x="17" y="193.8">1.6</text>
<text x="24.5" y="192.2">G = +10V/V</text>
<text x="45.7" y="197.9">Large Signal ±</text>
<text x="62.2" y="197.9">1V</text>
<text x="90.4" y="193.8">0.4</text>
<text x="109.7" y="193.8">1.6</text>
<text x="116.8" y="192.3">G = –20V/V</text>
<text x="138.3" y="197.4">Large Signal ±</text>
<text x="154.9" y="197.4">1V</text>
<text x="183.1" y="193.8">0.4</text>
<text x="17" y="198.3">1.2</text>
<text x="17" y="202.7">0.8</text>
<text x="52.8" y="203">Left Scale</text>
<text x="90.4" y="198.3">0.3</text>
<text x="90.4" y="202.7">0.2</text>
<text x="109.7" y="198.3">1.2</text>
<text x="109.7" y="202.7">0.8</text>
<text x="138.6" y="202.9">Right Scale</text>
<text x="183.1" y="198.3">0.3</text>
<text x="183.1" y="202.7">0.2</text>
<text x="17" y="207.2">0.4</text>
<text x="42.9" y="209.5">Small Signal ± 100mV</text>
<text x="90.4" y="207.2">0.1</text>
<text x="109.7" y="207.2">0.4</text>
<text x="135.5" y="209.6">Small Signal ± 100mV</text>
<text x="183.1" y="207.2">0.1</text>
<text x="19.1" y="211.7">0</text>
<text x="46" y="214.4">Right Scale</text>
<text x="90.4" y="211.7">0</text>
<text x="111.7" y="211.7">0</text>
<text x="145.5" y="214">Left Scale</text>
<text x="183.1" y="211.7">0</text>
<text x="15.7" y="216.2">–0.4</text>
<text x="15.7" y="220.7">–0.8</text>
<text x="90.4" y="216.2">–0.1</text>
<text x="90.4" y="220.7">–0.2</text>
<text x="108.3" y="216.2">–0.4</text>
<text x="108.3" y="220.7">–0.8</text>
<text x="183.1" y="216.2">–0.1</text>
<text x="183.1" y="220.7">–0.2</text>
<text x="13.4" y="226.2" transform="rotate(-90 13.4 226.2)">Output Voltage (400mV/div)</text>
<text x="15.7" y="225.1">–1.2</text>
<text x="90.4" y="225.1">–0.3</text>
<text x="99" y="226.2" transform="rotate(-90 99 226.2)">Output Voltage (100mV/div)</text>
<text x="106" y="226.2" transform="rotate(-90 106 226.2)">Output Voltage (400mV/div)</text>
<text x="108.3" y="225.1">–1.2</text>
<text x="183.1" y="225.1">–0.3</text>
<text x="191.7" y="226.2" transform="rotate(-90 191.7 226.2)">Output Voltage (100mV/div)</text>
<text x="15.7" y="229.6">–1.6</text>
<text x="24.1" y="231.4">See Figure 1</text>
<text x="90.4" y="229.6">–0.4</text>
<text x="108.3" y="229.6">–1.6</text>
<text x="116.9" y="231.3">See Figure 2</text>
<text x="183.1" y="229.6">–0.4</text>
<text x="15.7" y="234.1">–2.0</text>
<text x="47.6" y="237.4">Time (5ns/div)</text>
<text x="90.4" y="234.1">–0.5</text>
<text x="108.3" y="234.1">–2.0</text>
<text x="140.3" y="237.4">Time (5ns/div)</text>
<text x="183.1" y="234.1">–0.5</text>
<text x="175.8" y="271.5">SBOS250E</text>
</g>
<g font-size="1.8">
<text x="14.2" y="18.9">A</text>
<text x="38.4" y="18.9">F</text>
<text x="52.1" y="18.9">G</text>
<text x="69.7" y="18.9">L</text>
<text x="25.5" y="39.8">O</text>
<text x="34.8" y="39.8">PP</text>
<text x="118.3" y="55.1">O</text>
<text x="118.4" y="58.2">G</text>
<text x="124.4" y="58.2">S</text>
<text x="127.6" y="55.1">PP</text>
<text x="25.5" y="115.4">L</text>
<text x="69.2" y="115.6">O</text>
<text x="78.5" y="115.6">PP</text>
<text x="75.9" y="122">O</text>
<text x="83.1" y="122">PP</text>
<text x="118.4" y="121.8">L</text>
<text x="118.4" y="125">G</text>
<text x="124.4" y="125">S</text>
<text x="163.3" y="120.9">O</text>
<text x="172.5" y="120.9">PP</text>
<text x="44.5" y="130.8">O</text>
<text x="51.7" y="130.8">PP</text>
<text x="166.8" y="126.5">O</text>
<text x="174.1" y="126.5">PP</text>
<text x="138" y="132.9">O</text>
<text x="145.2" y="132.9">PP</text>
<text x="59.8" y="149.2">O</text>
<text x="67" y="149.2">PP</text>
<text x="151.7" y="144.5">O</text>
<text x="158.9" y="144.5">PP</text>
</g>
</svg>
